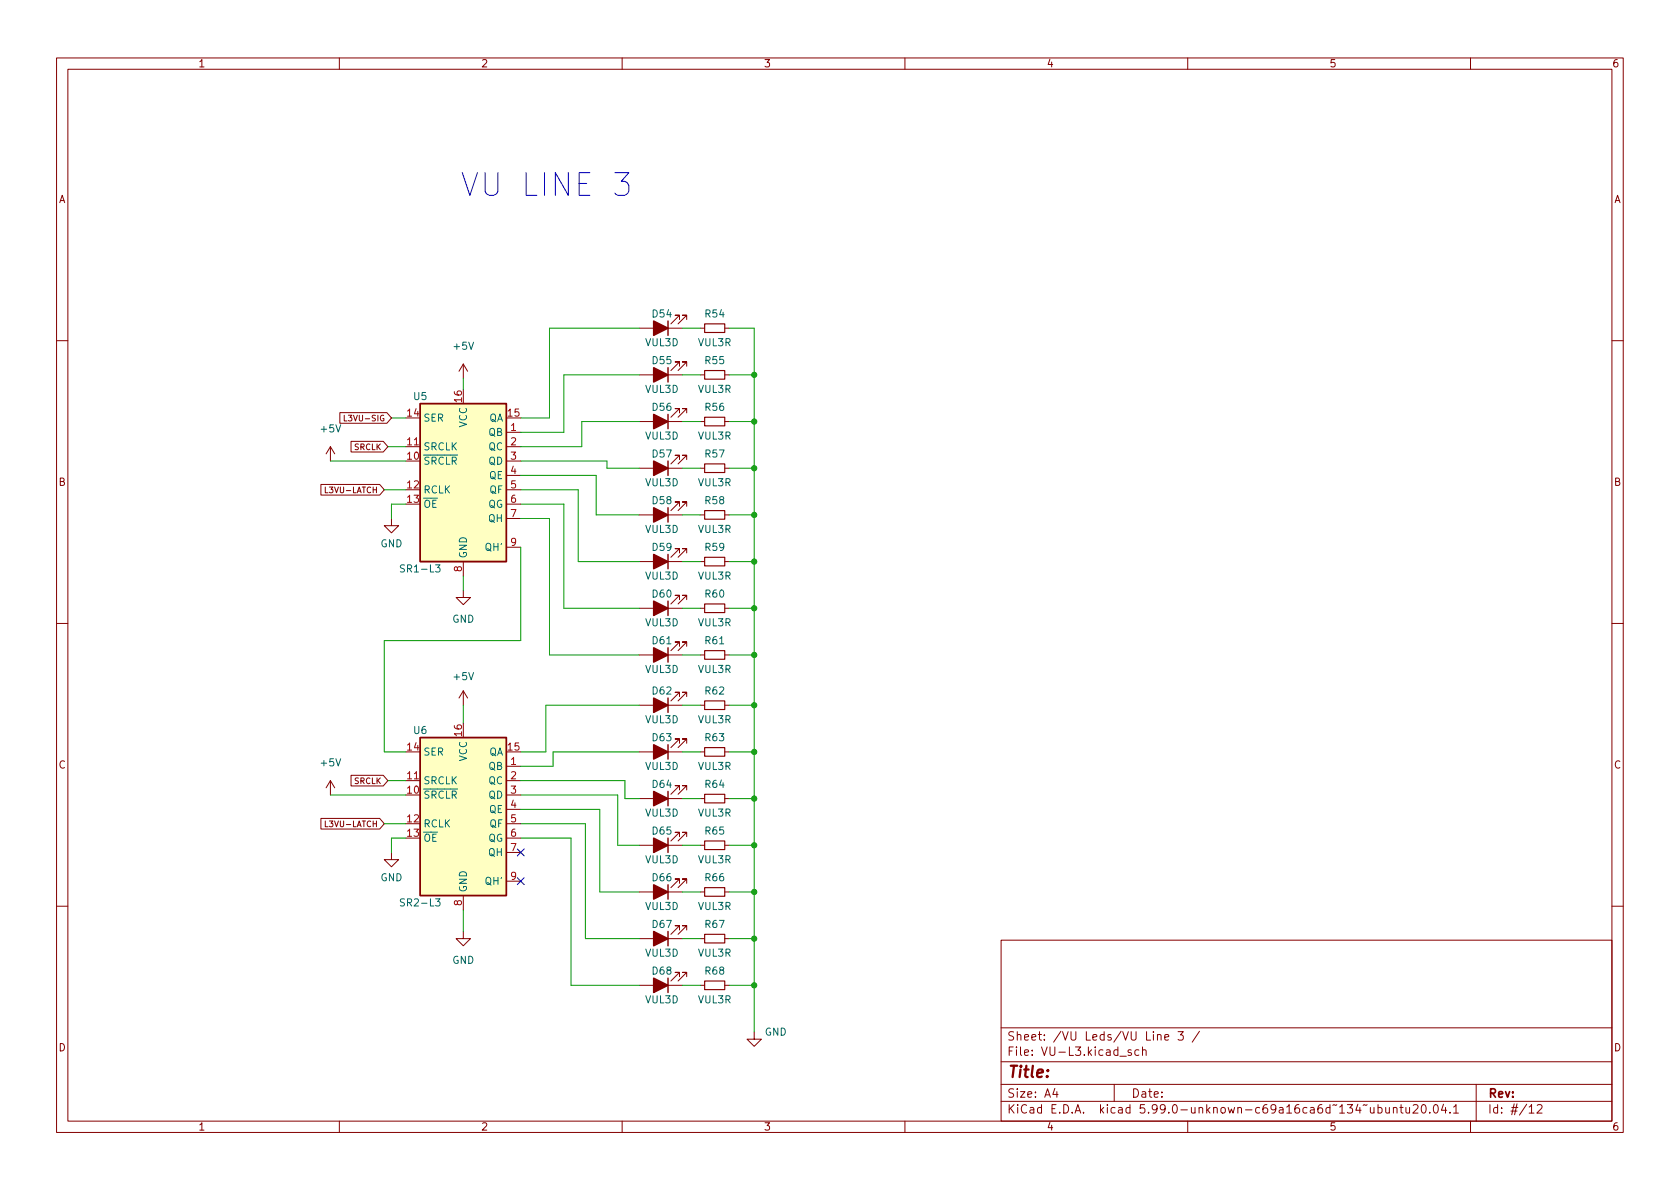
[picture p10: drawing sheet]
<svg xmlns="http://www.w3.org/2000/svg" width="297mm" height="210mm" viewBox="0 0 297 210" stroke-linecap="round" stroke-linejoin="round" font-family="sans-serif">
<g fill="none" stroke="#840000" stroke-width=".18">
<path d="M10 10.2h277v190.1h-277zM12 12.2h273v186.1h-273zM60 10.2v2M110 10.2v2M160 10.2v2M210 10.2v2M260 10.2v2M113 58h7.6M120.1 56.5v-.8h-.7h.7l-1.5 1.6M121.4 56.5v-.8h-.8h.8l-1.5 1.6M123.8 58h.8M128.1 58h.8"/>
<path d="M10 60.2h2M58.4 79l-.7 1.3M58.4 79v2.5M58.4 79l.8 1.3M60.1 73h8.3l.8 .9-.8 .9h-8.3zM60.9 73.4v1h.4M62.1 78h5.7l.8 1-.8 .9h-5.7zM71.8 79h2.5M81.9 64.4l-.7 1.3M81.9 64.4v2.5M81.9 64.4l.8 1.3M89.5 76.4h2.6"/>
<path d="M89.5 79h2.6M113 74.5h7.6M113 66.3h7.6M120.1 64.8v-.8h-.7h.7l-1.5 1.5M120.1 73v-.7h-.7h.7l-1.5 1.5M121.4 64.8v-.8h-.8h.8l-1.5 1.5M121.4 73v-.7h-.8h.8l-1.5 1.5M123.8 74.5h.8M123.8 66.3h.8M128.1 74.5h.8M128.1 66.3h.8M285 60.2h2"/>
<path d="M56.7 85.7h10.4l.8 .9-.8 .9h-10.4zM57.5 86.1v1h.5M69.2 91.7v1.3h1.3l-1.3 1.2-1.3-1.2h1.3M81.9 99.3v2.5M89.5 81.5h2.6M89.5 84.1h2.6M89.5 86.6h2.6M89.5 89.1h2.6M89.5 91.7h2.6M89.5 96.8h2.6M113 91.1h7.6M113 82.8h7.6"/>
<path d="M113 99.3h7.6M120.1 89.5v-.7h-.7h.7l-1.5 1.5M120.1 81.3v-.8h-.7h.7l-1.5 1.5M120.1 97.8v-.8h-.7h.7l-1.5 1.5M121.4 89.5v-.7h-.8h.8l-1.5 1.5M121.4 81.3v-.8h-.8h.8l-1.5 1.5M121.4 97.8v-.8h-.8h.8l-1.5 1.5M123.8 91.1h.8M123.8 82.8h.8M123.8 99.3h.8M128.1 91.1h.8M128.1 82.8h.8"/>
<path d="M128.1 99.3h.8M10 110.2h2M81.9 104.4v1.3h1.3l-1.3 1.2-1.3-1.2h1.3M113 115.8h7.6M113 107.6h7.6M120.1 114.3v-.8h-.7h.7l-1.5 1.6M120.1 106v-.7h-.7h.7l-1.5 1.5M121.4 114.3v-.8h-.8h.8l-1.5 1.6M121.4 106v-.7h-.8h.8l-1.5 1.5M123.8 115.8h.8M123.8 107.6h.8M128.1 115.8h.8"/>
<path d="M128.1 107.6h.8M285 110.2h2M58.4 138v2.6M58.4 138l-.7 1.3M58.4 138l.8 1.3M62.1 137.1h5.7l.8 .9-.8 1h-5.7zM71.8 138h2.5M81.9 122.2v2.5M81.9 122.2l-.7 1.2M81.9 122.2l.8 1.2M89.5 135.5h2.6M89.5 138h2.6"/>
<path d="M113 124.7h7.6M113 133h7.6M120.1 123.2v-.8h-.7h.7l-1.5 1.5M120.1 131.4v-.7h-.7h.7l-1.5 1.5M120.1 139.7v-.8h-.7h.7l-1.5 1.6M121.4 123.2v-.8h-.8h.8l-1.5 1.5M121.4 131.4v-.7h-.8h.8l-1.5 1.5M121.4 139.7v-.8h-.8h.8l-1.5 1.6M123.8 124.7h.8M123.8 133h.8M128.1 124.7h.8M128.1 133h.8"/>
<path d="M56.7 144.7h10.4l.8 1-.8 .9h-10.4zM57.5 145.2v1h.5M69.2 150.7v1.3h1.3l-1.3 1.3-1.3-1.3h1.3M81.9 158.4v2.5M89.5 140.6h2.6M89.5 143.1h2.6M89.5 145.7h2.6M89.5 148.2h2.6M89.5 150.7h2.6M89.5 155.8h2.6M113 157.7h7.6M113 141.2h7.6"/>
<path d="M113 149.5h7.6M120.1 156.2v-.8h-.7h.7l-1.5 1.6M120.1 147.9v-.7h-.7h.7l-1.5 1.5M121.4 156.2v-.8h-.8h.8l-1.5 1.6M121.4 147.9v-.7h-.8h.8l-1.5 1.5M123.8 157.7h.8M123.8 141.2h.8M123.8 149.5h.8M128.1 157.7h.8M128.1 141.2h.8M128.1 149.5h.8M10 160.2h2"/>
<path d="M81.9 164.7v1.3h1.3l-1.3 1.3-1.3-1.3h1.3M113 174.2h7.6M113 166h7.6M120.1 172.7v-.7h-.7h.7l-1.5 1.5M120.1 164.5v-.8h-.7h.7l-1.5 1.5M121.4 172.7v-.7h-.8h.8l-1.5 1.5M121.4 164.5v-.8h-.8h.8l-1.5 1.5M123.8 174.2h.8M123.8 166h.8M128.1 174.2h.8M128.1 166h.8M177 166.3h108v32h-108z"/>
<path d="M285 160.2h2M60 198.3v2M110 198.3v2M133.3 182.5v1.3h1.3l-1.3 1.2-1.2-1.2h1.2M160 198.3v2M177 194.8h108M177 191.8h108M177 187.8h108M177 181.8h108M186.5 192.5l-.4 1h1M186.9 193v1M197 191.8v3"/>
<path d="M198 186.8h1.1M200 185.7l-.4-.1-.2 .2 .1 .3 .5 .1v.4h-.6M201.4 185.7l-.5-.1-.3 .3v.4l.2 .3h.6M202 185.8l.2-.2 .4 .1v.9M202 185.1v1.5M204.6 183.1l.3-.2 .3 .1 .1 .9M205.9 183.4l.7-.1v-.3l-.5-.1-.2 .2 .1 .8h.6M208.3 182.4h.9l-.5 .6 .4 .1v.7l-.2 .1h-.4l-.2-.1M210 198.3v2M212.1 182.4l-1.3 1.9M243.6 195.9l.5-.1 .3 .3v.4l-.2 .3h-.6M243.6 195.3v1.5"/>
<path d="M245 195.8l.1 1h.3l.2-.1M245.6 195.8v1M246.4 196l.2-.2 .3 .1 .1 .9M246.4 195.8v1M247.5 195.8h.6M247.7 195.3v1.3l.4 .2M248.6 195.8v1h.4l.2-.1M249.2 195.8v1M249.9 195.5l.5-.2 .2 .2 .1 .3-.9 1h.9M251.5 195.4l.1-.1a.81 .81 0 0 1 .6 .7 .81 .81 0 0 1-.3 .8h-.1a.81 .81 0 0 1-.6-.6 .81 .81 0 0 1 .3-.8zM252.8 196.7v.1M253.6 195.4l.2-.1a.81 .81 0 0 1 .6 .7 .81 .81 0 0 1-.3 .8h-.2a.81 .81 0 0 1-.5-.6 .81 .81 0 0 1 .2-.8z"/>
<path d="M255.2 195.3l-.3 1h.9M255.6 195.8v1M256.4 196.7v.1M257 195.8l.4-.5v1.5M257 196.8h.9M260 198.3v2M261 191.8v6.5M270.4 195.8l.4-.5v1.5M270.4 196.8h.8M271.8 195.5l.6-.2 .2 .2v.3l-.9 1h.9"/>
</g>
<g fill="#ffffc2" stroke="#ffffc2" stroke-width=".18">
<path d="M74.3 130.4h15.2v28h-15.2z"/>
<path d="M74.3 71.4h15.2v27.9h-15.2z"/>
</g>
<g fill="none" stroke="#840000" stroke-width=".25">
<path d="M118.1 56.8v2.5M74.3 71.4h15.2v27.9h-15.2zM118.1 65v2.6M118.1 73.3v2.5M118.1 81.5v2.6M118.1 89.8v2.5M118.1 98v2.6M118.1 106.3v2.5M118.1 114.5v2.6M74.3 130.4h15.2v28h-15.2zM118.1 123.4v2.6M118.1 131.7v2.5"/>
<path d="M118.1 139.9v2.6M118.1 148.2v2.5M118.1 156.5v2.5M118.1 164.7v2.6M118.1 173v2.5"/>
</g>
<g fill="none" stroke="#840000" stroke-width=".2">
<path d="M124.6 57.3h3.5v1.5h-3.5zM124.6 73.8h3.5v1.5h-3.5zM124.6 65.5h3.5v1.6h-3.5zM124.6 82h3.5v1.6h-3.5zM124.6 90.3h3.5v1.5h-3.5zM124.6 98.5h3.5v1.6h-3.5zM124.6 106.8h3.5v1.5h-3.5zM124.6 115.1h3.5v1.5h-3.5zM124.6 123.9h3.5v1.6h-3.5zM124.6 132.2h3.5v1.5h-3.5zM124.6 157h3.5v1.5h-3.5zM124.6 148.7h3.5v1.5h-3.5z"/>
<path d="M124.6 140.5h3.5v1.5h-3.5zM124.6 173.5h3.5v1.5h-3.5zM124.6 165.2h3.5v1.5h-3.5z"/>
</g>
<g fill="#840000" stroke="#840000" stroke-width=".25">
<path d="M115.6 123.4l2.5 1.3-2.5 1.3z"/>
<path d="M115.6 131.7l2.5 1.3-2.5 1.2z"/>
<path d="M115.6 114.5l2.5 1.3-2.5 1.3z"/>
<path d="M115.6 106.3l2.5 1.3-2.5 1.2z"/>
<path d="M115.6 173l2.5 1.2-2.5 1.3z"/>
<path d="M115.6 164.7l2.5 1.3-2.5 1.3z"/>
<path d="M115.6 156.5l2.5 1.2-2.5 1.3z"/>
<path d="M115.6 139.9l2.5 1.3-2.5 1.3z"/>
<path d="M115.6 148.2l2.5 1.3-2.5 1.2z"/>
<path d="M115.6 56.8l2.5 1.2-2.5 1.3z"/>
<path d="M115.6 89.8l2.5 1.3-2.5 1.2z"/>
<path d="M115.6 81.5l2.5 1.3-2.5 1.3z"/>
<path d="M115.6 65l2.5 1.3-2.5 1.3z"/>
<path d="M115.6 73.3l2.5 1.2-2.5 1.3z"/>
<path d="M115.6 98l2.5 1.3-2.5 1.3z"/>
</g>
<path d="M108.7 30.5h2.5l-1.3 1.6a1.09 1.09 0 0 1 1.3 .7v1l-.4 .6-.4 .1h-1.1l-.6-.3" fill="none" stroke="#0000c2" stroke-width=".18"/>
<g fill="none" stroke="#009600" stroke-width=".18">
<path d="M113 58h-15.8v15.9h-5.1M120.6 58h3.2M128.9 58h4.4v124.5M68.6 79h3.2M69.2 73.9h2.6M81.9 66.9v1.9M113 66.3h-13.3v10.1h-7.6M113 74.5h-10.1v4.5h-10.8M120.6 66.3h3.2M120.6 74.5h3.2M128.9 66.3h4.4M128.9 74.5h4.4"/>
<path d="M58.4 81.5h13.4M67.9 86.6h3.9M71.8 89.1h-2.6v2.6M92.1 89.1h7.6v18.5h13.3M92.1 96.8v16.5h-24.2v19.7h3.9M92.1 84.1h13.3v7h7.6M92.1 81.5h15.2v1.3h5.7M92.1 86.6h10.1v12.7h10.8M92.1 91.7h5.1v24.1h15.8M120.6 91.1h3.2M120.6 82.8h3.2M120.6 99.3h3.2"/>
<path d="M128.9 91.1h4.4M128.9 82.8h4.4M128.9 99.3h4.4M81.9 101.8v2.6M120.6 107.6h3.2M120.6 115.8h3.2M128.9 107.6h4.4M128.9 115.8h4.4M68.6 138h3.2M81.9 124.7v3.2M92.1 138h18.4v3.2h2.5M113 124.7h-16.5v8.3h-4.4"/>
<path d="M113 133h-15.2v2.5h-5.7M120.6 133h3.2M120.6 124.7h3.2M128.9 133h4.4M128.9 124.7h4.4M58.4 140.6h13.4M67.9 145.7h3.9M71.8 148.2h-2.6v2.5M92.1 145.7h11.4v20.3h9.5M92.1 143.1h13.9v14.6h7M92.1 148.2h8.9v26h12M92.1 140.6h17.1v8.9h3.8"/>
<path d="M120.6 157.7h3.2M120.6 141.2h3.2M120.6 149.5h3.2M128.9 157.7h4.4M128.9 141.2h4.4M128.9 149.5h4.4M81.9 160.9v3.8M120.6 166h3.2M120.6 174.2h3.2M128.9 166h4.4M128.9 174.2h4.4"/>
</g>
<path d="M91.5 155.2l1.2 1.2M91.5 150.1l1.2 1.3M92.7 155.2l-1.2 1.2M92.7 150.1l-1.2 1.3" fill="none" stroke="#000084" stroke-width=".18"/>
<g fill="#009600" stroke="#009600" stroke-width=".18">
<circle cx="133.3" cy="166" r=".46"/>
<circle cx="133.3" cy="174.2" r=".46"/>
<circle cx="133.3" cy="149.5" r=".46"/>
<circle cx="133.3" cy="141.2" r=".46"/>
<circle cx="133.3" cy="157.7" r=".46"/>
<circle cx="133.3" cy="133" r=".46"/>
<circle cx="133.3" cy="115.8" r=".46"/>
<circle cx="133.3" cy="107.6" r=".46"/>
<circle cx="133.3" cy="124.7" r=".46"/>
<circle cx="133.3" cy="66.3" r=".46"/>
<circle cx="133.3" cy="74.5" r=".46"/>
<circle cx="133.3" cy="91.1" r=".46"/>
<circle cx="133.3" cy="99.3" r=".46"/>
<circle cx="133.3" cy="82.8" r=".46"/>
</g>
<text font-size="5.6" fill="#0000c2" x="81.3" y="34.7">VU LINE 3</text>
<text font-size="2.8" fill="#840000" x="178" y="190.6">Title:</text>
<g font-size="2.1" fill="#840000">
<text x="178" y="184">Sheet: /VU Leds/VU Line 3 /</text>
<text x="178" y="186.7">File: VU-L3.kicad_sch</text>
<text x="178" y="196.9">KiCad E.D.A. kicad 5.99.0-unknown-c69a16ca6d~134~ubuntu20.04.1</text>
<text x="178" y="194.1">Size: A4</text>
<text x="200" y="194.1">Date:</text>
<text x="263" y="194.1">Rev:</text>
<text x="263" y="196.9">Id: #/12</text>
</g>
<g font-size="1.8" fill="#840000">
<text x="35" y="11.9">1</text>
<text x="85" y="11.9">2</text>
<text x="135" y="11.9">3</text>
<text x="185" y="11.9">4</text>
<text x="235" y="11.9">5</text>
<text x="285" y="11.9">6</text>
<text x="10.3" y="35.9">A</text>
<text x="285.3" y="35.9">A</text>
<text x="10.3" y="85.9">B</text>
<text x="285.3" y="85.9">B</text>
<text x="10.3" y="135.9">C</text>
<text x="285.3" y="135.9">C</text>
<text x="10.3" y="185.9">D</text>
<text x="285.3" y="185.9">D</text>
<text x="35" y="199.9">1</text>
<text x="85" y="199.9">2</text>
<text x="135" y="199.9">3</text>
<text x="185" y="199.9">4</text>
<text x="235" y="199.9">5</text>
<text x="285" y="199.9">6</text>
</g>
<g font-size="1.8" fill="#006464">
<text x="115.4" y="56.1">D54</text>
<text x="124.7" y="56.1">R54</text>
<text x="80.3" y="61.8">+5V</text>
<text x="114.1" y="61.2">VUL3D</text>
<text x="115.4" y="64.4">D55</text>
<text x="123.5" y="61.2">VUL3R</text>
<text x="124.7" y="64.4">R55</text>
<text x="73.2" y="70.7">U5</text>
<text x="114.1" y="69.5">VUL3D</text>
<text x="123.5" y="69.5">VUL3R</text>
<text x="56.8" y="76.4">+5V</text>
<text x="74.8" y="74.5">SER</text>
<text x="82.5" y="75.6" transform="rotate(-90 82.5 75.6)">VCC</text>
<text x="86.4" y="77.1">QB</text>
<text x="86.4" y="74.5">QA</text>
<text x="114.1" y="77.7">VUL3D</text>
<text x="115.4" y="72.6">D56</text>
<text x="123.5" y="77.7">VUL3R</text>
<text x="124.7" y="72.6">R56</text>
<text x="74.8" y="82.2">~{SRCLR}</text>
<text x="74.8" y="79.6">SRCLK</text>
<text x="86.4" y="79.6">QC</text>
<text x="86.4" y="82.2">QD</text>
<text x="115.4" y="80.9">D57</text>
<text x="124.7" y="80.9">R57</text>
<text x="74.8" y="87.2">RCLK</text>
<text x="74.8" y="89.8">~{OE}</text>
<text x="86.3" y="89.8">QG</text>
<text x="86.5" y="84.7">QE</text>
<text x="86.6" y="87.2">QF</text>
<text x="114.1" y="86">VUL3D</text>
<text x="115.4" y="89.1">D58</text>
<text x="123.5" y="86">VUL3R</text>
<text x="124.7" y="89.1">R58</text>
<text x="86.4" y="92.3">QH</text>
<text x="114.1" y="94.2">VUL3D</text>
<text x="123.5" y="94.2">VUL3R</text>
<text x="67.2" y="96.8">GND</text>
<text x="71.2" y="101.2">SR1-L3</text>
<text x="82.5" y="98.8" transform="rotate(-90 82.5 98.8)">GND</text>
<text x="86" y="97.4">QH'</text>
<text x="115.4" y="97.4">D59</text>
<text x="124.7" y="97.4">R59</text>
<text x="114.1" y="102.5">VUL3D</text>
<text x="115.4" y="105.7">D60</text>
<text x="123.5" y="102.5">VUL3R</text>
<text x="124.7" y="105.7">R60</text>
<text x="79.9" y="110.1">GND</text>
<text x="114.1" y="110.7">VUL3D</text>
<text x="115.4" y="113.9">D61</text>
<text x="123.5" y="110.7">VUL3R</text>
<text x="124.7" y="113.9">R61</text>
<text x="114.1" y="119">VUL3D</text>
<text x="123.5" y="119">VUL3R</text>
<text x="80.3" y="120.3">+5V</text>
<text x="115.4" y="122.8">D62</text>
<text x="124.7" y="122.8">R62</text>
<text x="73.2" y="129.8">U6</text>
<text x="114.1" y="127.9">VUL3D</text>
<text x="115.4" y="131.1">D63</text>
<text x="123.5" y="127.9">VUL3R</text>
<text x="124.7" y="131.1">R63</text>
<text x="56.8" y="135.5">+5V</text>
<text x="74.8" y="133.6">SER</text>
<text x="82.5" y="134.7" transform="rotate(-90 82.5 134.7)">VCC</text>
<text x="86.4" y="136.1">QB</text>
<text x="86.4" y="133.6">QA</text>
<text x="114.1" y="136.1">VUL3D</text>
<text x="123.5" y="136.1">VUL3R</text>
<text x="74.8" y="141.2">~{SRCLR}</text>
<text x="74.8" y="138.7">SRCLK</text>
<text x="86.4" y="138.7">QC</text>
<text x="86.4" y="141.2">QD</text>
<text x="86.5" y="143.8">QE</text>
<text x="115.4" y="139.3">D64</text>
<text x="124.7" y="139.3">R64</text>
<text x="74.8" y="146.3">RCLK</text>
<text x="74.8" y="148.8">~{OE}</text>
<text x="86.3" y="148.8">QG</text>
<text x="86.6" y="146.3">QF</text>
<text x="114.1" y="144.4">VUL3D</text>
<text x="115.4" y="147.6">D65</text>
<text x="123.5" y="144.4">VUL3R</text>
<text x="124.7" y="147.6">R65</text>
<text x="67.2" y="155.8">GND</text>
<text x="86.4" y="151.4">QH</text>
<text x="114.1" y="152.6">VUL3D</text>
<text x="115.4" y="155.8">D66</text>
<text x="123.5" y="152.6">VUL3R</text>
<text x="124.7" y="155.8">R66</text>
<text x="71.2" y="160.3">SR2-L3</text>
<text x="82.5" y="157.9" transform="rotate(-90 82.5 157.9)">GND</text>
<text x="86" y="156.5">QH'</text>
<text x="114.1" y="160.9">VUL3D</text>
<text x="123.5" y="160.9">VUL3R</text>
<text x="115.4" y="164.1">D67</text>
<text x="124.7" y="164.1">R67</text>
<text x="79.9" y="170.4">GND</text>
<text x="114.1" y="169.2">VUL3D</text>
<text x="115.4" y="172.3">D68</text>
<text x="123.5" y="169.2">VUL3R</text>
<text x="124.7" y="172.3">R68</text>
<text x="114.1" y="177.4">VUL3D</text>
<text x="123.5" y="177.4">VUL3R</text>
<text x="135.2" y="183.1">GND</text>
</g>
<g font-size="1.8" fill="#a90000">
<text x="81.7" y="71.1" transform="rotate(-90 81.7 71.1)">16</text>
<text x="72" y="73.7">14</text>
<text x="89.8" y="73.7">15</text>
<text x="90.3" y="76.2">1</text>
<text x="72" y="81.3">10</text>
<text x="72" y="78.7">11</text>
<text x="90.3" y="78.7">2</text>
<text x="90.3" y="81.3">3</text>
<text x="90.3" y="83.8">4</text>
<text x="72" y="86.4">12</text>
<text x="72" y="88.9">13</text>
<text x="90.3" y="86.4">5</text>
<text x="90.3" y="88.9">6</text>
<text x="90.3" y="91.4">7</text>
<text x="81.7" y="101.1" transform="rotate(-90 81.7 101.1)">8</text>
<text x="90.3" y="96.5">9</text>
<text x="81.7" y="130.1" transform="rotate(-90 81.7 130.1)">16</text>
<text x="72" y="137.8">11</text>
<text x="72" y="132.7">14</text>
<text x="89.8" y="132.7">15</text>
<text x="90.3" y="135.2">1</text>
<text x="90.3" y="137.8">2</text>
<text x="72" y="140.3">10</text>
<text x="90.3" y="140.3">3</text>
<text x="90.3" y="142.9">4</text>
<text x="72" y="145.4">12</text>
<text x="72" y="147.9">13</text>
<text x="90.3" y="145.4">5</text>
<text x="90.3" y="147.9">6</text>
<text x="90.3" y="150.5">7</text>
<text x="90.3" y="155.6">9</text>
<text x="81.7" y="160.1" transform="rotate(-90 81.7 160.1)">8</text>
</g>
<g font-size="1.4" fill="#840000">
<text x="61.6" y="74.5">L3VU-SIG</text>
<text x="62.6" y="79.6">SRCLK</text>
<text x="58" y="87.2">L3VU-LATCH</text>
<text x="62.6" y="138.6">SRCLK</text>
<text x="58" y="146.2">L3VU-LATCH</text>
</g>
</svg>
